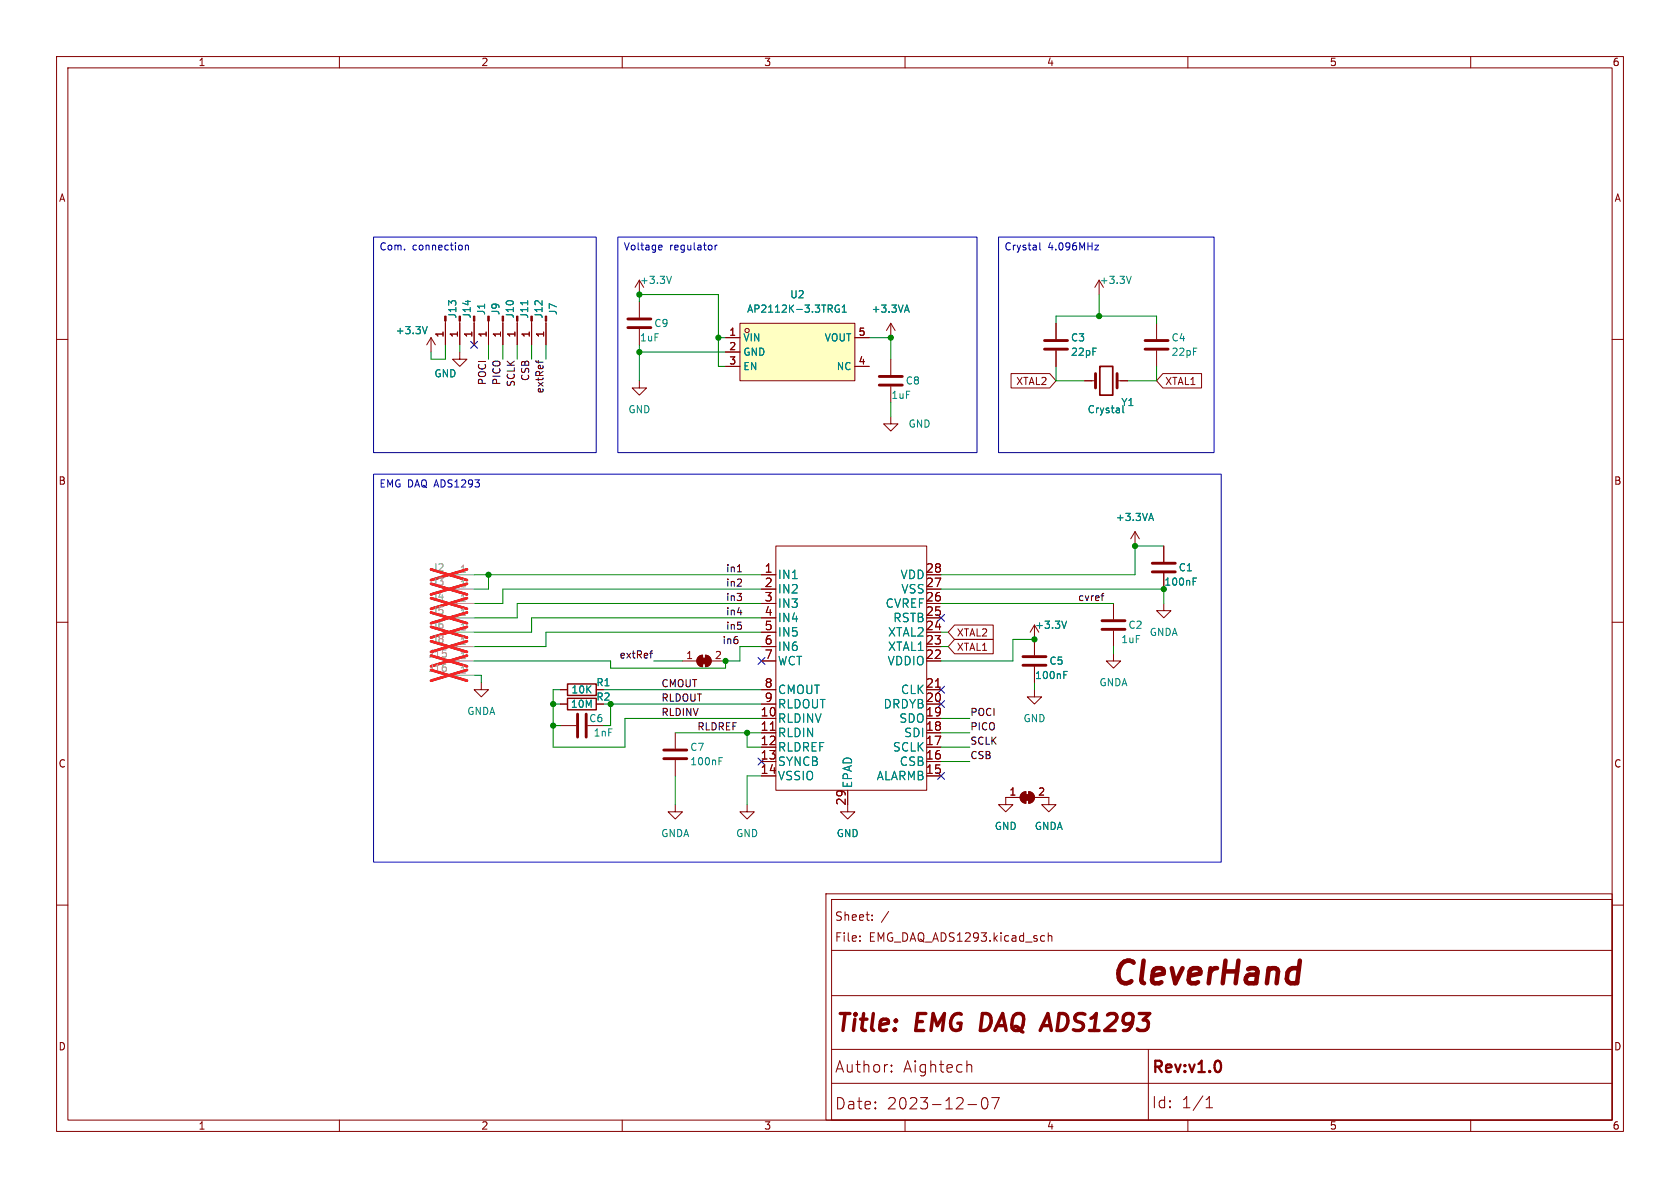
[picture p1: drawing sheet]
<svg xmlns="http://www.w3.org/2000/svg" width="297mm" height="210mm" viewBox="0 0 297 210" stroke-linecap="round" stroke-linejoin="round" font-family="sans-serif">
<path d="M0 0h297v210h-297z" fill="#fff" stroke="#fff" stroke-width=".18"/>
<g fill="none" stroke="#840000" stroke-width=".18">
<path d="M10 10h277v190h-277zM12 12h273v186h-273zM60 10v2M110 10v2M160 10v2M210 10v2M260 10v2M76.2 59.7l-.8 1.3M76.2 59.7l.8 1.3M76.2 59.7v2.5M78.7 56.7v4.3M81.3 56.7v4.3"/>
<path d="M83.8 56.7v4.3M86.4 56.7v4.3M88.9 56.7v4.3M91.4 56.7v4.3M94 56.7v4.3M96.5 56.7v4.3M113 53.3v2.8M113 58.2v2.8M193.5 50.8l.8-1.3v2.6M10 60h2M81.3 62.2v1.3h1.2l-1.2 1.3-1.3-1.3h1.3M113 67.3v1.3h1.3l-1.3 1.3-1.2-1.3h1.2"/>
<path d="M285 60h2M137.2 96.5h26.6v43.2h-26.6zM10 110h2M134.6 101.6h2.6M134.6 104.1h2.6M134.6 106.7h2.6M134.6 109.2h2.6M134.6 111.8h2.6M134.6 114.3h2.6M134.6 116.8h2.6M182.1 111.8l.8-1.3v5.3M182.9 117.9v2.8"/>
<path d="M196.8 115.6v1.2h1.3l-1.3 1.3-1.2-1.3h1.2M196.8 106.7v2.8M196.8 111.5v2.8M285 110h2M85.1 120.7v1.2h1.3l-1.3 1.3-1.3-1.3h1.3M99.1 121.9h1.2M119.4 129.5v2.8M119.4 134.4v2.8M134.6 121.9h2.6M134.6 124.5h2.6M134.6 129.5h2.6M136.2 129.1h.8"/>
<path d="M163.8 121.9h2.6M165.4 121.5h.8M182.9 121.9v1.3h1.2l-1.2 1.3-1.3-1.3h1.3M119.4 142.2v1.3h1.2l-1.2 1.3-1.3-1.3h1.3M132.1 142.2v1.3h1.2l-1.2 1.3-1.3-1.3h1.3M146 158h139v40h-139zM147 159h138v39h-138zM149.9 142.2v1.3h1.2l-1.2 1.3-1.3-1.3h1.3M185.4 141v1.2h1.3l-1.3 1.3-1.3-1.3h1.3M10 160h2M147 176h138M147 168h138"/>
<path d="M152 166.3v.1M152 165.5v.1M154.2 162.6v.1M154.2 161.8v.1M157.1 161.1l-1.3 2M184.5 165.4l.2 .1M184.7 166.3l-.2 .1M185.3 164.9v1.5M185.3 165.5l.2-.1 .4 .1 .1 .9M285 160h2M60 198v2M110 198v2"/>
<path d="M147 191.5h138M147 185.5h138M157.6 189.3l.1 .1-.1 .1M157.6 189.3l-.1 .1 .1 .1M157.6 188.3v.2M157.6 189.3v.2M157.6 188.3l.1 .1-.1 .1M157.6 188.3l-.1 .1 .1 .1M160 198v2M171 188.3l.2-.1 .5 .1 .1 1.2M171.1 195.3h1.6M173.8 194.1a.47 .47 0 0 1 .8 .3 1.03 1.03 0 0 1-.6 1.6 1.33 1.33 0 0 1-.2-1.9z"/>
<path d="M175.3 194h1.4l-.9 2M203 185.5v12.5M210 198v2M213.2 195.8h1.2M213.2 194.4l.6-.6v2M260 198v2"/>
</g>
<path d="M215.8 187.9l.1 .4-.1 .8" fill="none" stroke="#840000" stroke-width=".4"/>
<path d="M173.7 179.2l-.4 3h.7" fill="none" stroke="#840000" stroke-width=".6"/>
<path d="M229.3 171.1l.3 .2M229.8 169.8l-.5 4" fill="none" stroke="#840000" stroke-width=".8"/>
<path d="M111 56.4h4.1M111 57.9h4.1M180.8 116.1h4.1M180.8 117.6h4.1M194.8 109.7h4.1M194.8 111.3h4.1M117.3 132.6h4.1M117.3 134.1h4.1" fill="none" stroke="#840000" stroke-width=".51"/>
<path d="M75.5 57.7l-.4 1.3M93.3 53.2v.7M200 48.8l-.4 1.3M188.1 119.3h.4M188.1 118.7h.6M188.6 109.8l-.5 1.3M127.1 134.5h.4M127.1 133.9h.6" fill="none" stroke="#008484" stroke-width=".18"/>
<g fill="#a1a1a1" stroke="#a1a1a1" stroke-width=".18">
<path d="M78.7 111.6h.9v.3h-.9z"/>
<path d="M78.7 119.3h.9v.2h-.9z"/>
<path d="M78.7 116.7h.9v.3h-.9z"/>
</g>
<path d="M79.6 111.8h4.2M79.6 119.4h4.2M79.6 116.8h4.2" fill="none" stroke="#a1a1a1" stroke-width=".18"/>
<path d="M76.2 110.8l6.4 1.9M76.2 118.4l6.4 1.9M76.2 115.9l6.4 1.9M82.6 110.8l-6.4 1.9M82.6 118.4l-6.4 1.9M82.6 115.9l-6.4 1.9" fill="none" stroke="#ff2626" stroke-width=".46"/>
<g fill="#840000" stroke="#840000" stroke-width=".18">
<path d="M78.6 55.9h.3v.8h-.3z"/>
<path d="M88.8 55.9h.2v.8h-.2z"/>
<path d="M86.2 55.9h.3v.8h-.3z"/>
</g>
<path d="M100.3 120.9h5.1v2h-5.1z" fill="none" stroke="#840000" stroke-width=".25"/>
<path d="M130.8 57.2h20.3v10.1h-20.3z" fill="#ffffc2"/>
<g fill="none" stroke="#840000" stroke-width=".18">
<path d="M78.7 57.2v3.8M81.3 57.2v3.8M83.8 57.2v3.8M86.4 57.2v3.8M88.9 57.2v3.8M91.4 57.2v3.8M94 57.2v3.8M96.5 57.2v3.8M112.3 50.8l.7-1.3v2.6M128.3 59.7h2.5M130.8 57.2h20.3v10.1h-20.3zM151.1 59.7h2.6"/>
<path d="M157.5 57.2l-.8 1.2M157.5 57.2l.7 1.2M157.5 57.2v2.5M186.7 57.2v2.7M204.5 57.2v2.7M128.3 62.2h2.5M128.3 64.8h2.5M151.1 64.8h2.6M157.5 73.7v1.2h1.2l-1.2 1.3-1.3-1.3h1.3M157.5 63.5v2.8M157.5 68.3v2.8M178.7 66h6.9l1.1 1.3-1.1 1.3h-6.9z"/>
<path d="M186.7 62v2.8M191.8 67.3h1.9M197.5 67.3h1.9M204.5 62v2.8M205.6 66h6.8v2.6h-6.8l-1.1-1.3zM200.7 94l-.8 1.3M200.7 94l.7 1.3M200.7 94v2.5M205.7 96.5v2.8M120.6 116.8h2.6M123.5 116.1l.7-.3v2.1a1.02 1.02 0 0 1-.9-.7 1.02 1.02 0 0 1 .2-1.1zM124.7 115.8a1.02 1.02 0 0 1 1 1 1.02 1.02 0 0 1-1 1.1z"/>
<path d="M125.7 116.8h2.6M134.6 116.8h2.6M134.6 101.6h2.6M134.6 104.1h2.6M134.6 106.7h2.6M134.6 109.2h2.6M134.6 111.8h2.6M134.6 114.3h2.6M168.8 110.5h6.8v2.5h-6.8l-1.2-1.2zM168.8 113h6.8v2.6h-6.8l-1.2-1.3zM182.9 113v2.8M182.9 117.9v2.8"/>
<path d="M205.7 106.7v1.3h1.3l-1.3 1.2-1.2-1.2h1.2M205.7 101.3v2.8M99.1 124.5h1.2M99.1 128.3h2.8M99.1 121.9h1.2M134.6 124.5h2.6M134.6 121.9h2.6M134.6 129.5h2.6M136.2 129.1h.8M163.8 121.9h2.6M165.4 121.5h.8M181.9 140a1.02 1.02 0 0 1 1 1 1.02 1.02 0 0 1-1 1z"/>
<path d="M180.3 141h-2.5v1.2h1.3l-1.3 1.3-1.3-1.3h1.3M180.6 140.3l.8-.3v2a1.02 1.02 0 0 1-1-.6 1.02 1.02 0 0 1 .2-1.1zM182.9 141h2.5"/>
<circle cx="132.1" cy="58.4" r=".38"/>
</g>
<g fill="none" stroke="#008484" stroke-width=".18">
<path d="M75.5 57.7l-.4 1.3M93.3 53.2v.7M118.7 48.8l-.4 1.3M148.3 54a.59 .59 0 0 0-.7 .6 .59 .59 0 0 0 .7 .5l.1-.5h-.2M148.9 55.2h.7M148.9 54.3l.4-.4v1.3M160 54.8h.6M160.3 53.9l.4 1.3M198.5 71.7v1.1l.2 .2M203.2 91.7h.6M203.5 90.7l.4 1.3M188.1 119.3h.4"/>
<path d="M188.1 118.7h.6M188.6 109.8l-.5 1.3M210.9 102.8h.5M210.9 102.2h.6"/>
</g>
<path d="M155.4 66.5h4.1M155.4 68.1h4.1M184.7 60.2h4M184.7 61.7h4M193.7 66v2.6M197.5 66v2.6M202.4 60.2h4.1M202.4 61.7h4.1M203.7 99.6h4.1M203.7 101.1h4.1M102.1 126.2v4.1M103.6 126.2v4.1" fill="none" stroke="#840000" stroke-width=".51"/>
<path d="M194.4 64.8h2.3v5.1h-2.3z" fill="none" stroke="#840000" stroke-width=".3"/>
<g fill="#a1a1a1" stroke="#a1a1a1" stroke-width=".18">
<path d="M78.7 109.1h.9v.2h-.9z"/>
<path d="M78.7 104h.9v.3h-.9z"/>
<path d="M78.7 101.5h.9v.2h-.9z"/>
<path d="M78.7 106.6h.9v.2h-.9z"/>
<path d="M78.7 114.2h.9v.2h-.9z"/>
</g>
<path d="M79.6 109.2h4.2M79.6 104.1h4.2M79.6 101.6h4.2M79.6 106.7h4.2M79.6 114.3h4.2M80 116.8h3.8M80 119.4h3.8M80 111.8h3.8" fill="none" stroke="#a1a1a1" stroke-width=".18"/>
<g fill="none" stroke="#ff2626" stroke-width=".46">
<path d="M76.2 108.3l6.4 1.9M76.2 103.2l6.4 1.9M76.2 100.7l6.4 1.8M76.2 105.7l6.4 1.9M76.2 113.4l6.4 1.8M76.2 115.9l6.4 1.9M76.2 118.4l6.4 1.9M76.2 110.8l6.4 1.9M82.6 108.3l-6.4 1.9M82.6 103.2l-6.4 1.9M82.6 100.7l-6.4 1.8M82.6 105.7l-6.4 1.9"/>
<path d="M82.6 113.4l-6.4 1.8M82.6 115.9l-6.4 1.9M82.6 118.4l-6.4 1.9M82.6 110.8l-6.4 1.9"/>
</g>
<g fill="#840000" stroke="#840000" stroke-width=".18">
<path d="M181.1 140.5h1v1h-1z"/>
<path d="M180.6 140.3l.8-.3v2a1.02 1.02 0 0 1-1-.6 1.02 1.02 0 0 1 .2-1.1z"/>
<path d="M181.9 140a1.02 1.02 0 0 1 1 1 1.02 1.02 0 0 1-1 1z"/>
<path d="M124 116.3h1v1h-1z"/>
<path d="M123.5 116.1l.7-.3v2.1a1.02 1.02 0 0 1-.9-.7 1.02 1.02 0 0 1 .2-1.1z"/>
<path d="M124.7 115.8a1.02 1.02 0 0 1 1 1 1.02 1.02 0 0 1-1 1.1z"/>
</g>
<path d="M100.3 123.4h5.1v2.1h-5.1z" fill="none" stroke="#840000" stroke-width=".25"/>
<path d="M94.7 63.7l.1 .3M95.2 63.7v.5M114.9 115.5h.4M115.3 115.1h-.2M130.4 101.1h.7M194.7 105.3h.4M195.1 104.9l-.2 .1" fill="none" stroke="#000" stroke-width=".18"/>
<g fill="none" stroke="#008400" stroke-width=".18">
<path d="M113 53.3v-1.2h14v12.7h1.3M127 59.7h1.3M153.7 59.7h3.8v3.8M186.7 57.2v-1.3h17.8v1.3M194.3 52.1v3.8M78.7 61v2.5h-2.5v-1.3M81.3 61v1.2M86.4 61v2.5M88.9 61v2.5M91.4 61v2.5M94 61v2.5M96.5 61v2.5"/>
<path d="M113 61v6.3M113 62.2h15.3M157.5 71.1v2.6M186.7 64.8v2.5h5.1M204.5 64.8v2.5h-5.1M205.7 96.5h-5v5.1h-34.3M83.8 101.6h50.8M83.8 119.4h1.3v1.3M86.4 101.6v2.5h-2.6M115.6 116.8h5M134.6 111.8h-38.1v2.5h-12.7M134.6 104.1h-45.7v2.6h-5.1"/>
<path d="M134.6 109.2h-40.6v2.6h-10.2M134.6 106.7h-43.2v2.5h-7.6M134.6 114.3h-3.8v2.5h-2.5v1.3h-20.4v-1.3h-24.1M166.4 104.1h39.3v2.6M166.4 111.8h1.2M166.4 106.7h30.4M166.4 114.3h1.2M182.9 113h-3.8v3.8h-12.7M196.8 114.3v1.3M97.8 124.5h1.3M97.8 128.3h1.3M99.1 121.9h-1.3v10.2h12.7v-5.1h24.1"/>
<path d="M106.7 121.9h27.9M119.4 129.5h15.2M119.4 137.2v5M132.1 129.5v2.6h2.5M134.6 124.5h-26.7v3.8h-1.2M134.6 137.2h-2.5v5M166.4 129.5h5M166.4 127h5M166.4 132.1h5M166.4 134.6h5M182.9 120.7v1.2"/>
</g>
<g fill="none" stroke="#000084" stroke-width=".18">
<path d="M83.2 60.4l1.2 1.2M84.4 60.4l-1.2 1.2M134 116.2l1.2 1.2M135.2 116.2l-1.2 1.2M165.8 108.6l1.2 1.2M167 108.6l-1.2 1.2M134 134l1.2 1.2M135.2 134l-1.2 1.2M165.8 123.9l1.2 1.2M165.8 136.6l1.2 1.2M165.8 121.3l1.2 1.2M167 123.9l-1.2 1.2"/>
<path d="M167 136.6l-1.2 1.2M167 121.3l-1.2 1.2"/>
</g>
<path d="M66 41.9h39.4v38.1h-39.4zM82.3 43.5l.2-.2 .3 .1v.8M82.3 43.3v.9M109.2 41.9h63.5v38.1h-63.5zM116.6 43.3l.4 .1v.2l-.6 .2M117 44.1l-.4 .1M126.4 43.3v.9M126.8 43.3l-.4 .3M176.5 41.9h38.1v38.1h-38.1zM183.8 42.9v1.1l.2 .2M193.5 43.3h.7l-.7 .9h.7M66 83.8h149.9v68.6h-149.9z" fill="none" stroke="#0000c2" stroke-width=".18"/>
<g fill="#008400" stroke="#008400" stroke-width=".18">
<circle cx="97.8" cy="128.3" r=".46"/>
<circle cx="107.9" cy="124.5" r=".46"/>
<circle cx="132.1" cy="129.5" r=".46"/>
<circle cx="182.9" cy="113" r=".46"/>
<circle cx="128.3" cy="116.8" r=".46"/>
<circle cx="86.4" cy="101.6" r=".46"/>
<circle cx="113" cy="62.2" r=".46"/>
<circle cx="97.8" cy="124.5" r=".46"/>
<circle cx="200.7" cy="96.5" r=".46"/>
<circle cx="194.3" cy="55.9" r=".46"/>
<circle cx="205.7" cy="104.1" r=".46"/>
<circle cx="127" cy="59.7" r=".46"/>
<circle cx="157.5" cy="59.7" r=".46"/>
<circle cx="113" cy="52.1" r=".46"/>
</g>
<text font-size="5.6" fill="#840000" x="196" y="175.2">CleverHand</text>
<g font-size="4.2" fill="#840000">
<text x="147.5" y="183.2">Title:</text>
<text x="162" y="183.2">EMG</text>
<text x="174.6" y="183.2">DAQ ADS1293</text>
</g>
<g font-size="2.8" fill="#840000">
<text x="147.5" y="189.8">Author:</text>
<text x="159.6" y="189.8">Aightech</text>
<text x="203.5" y="190.2">Rev:v1.0</text>
<text x="147.5" y="196.3">Date:</text>
<text x="156.7" y="196.3">2023-12-07</text>
<text x="203.5" y="196.1">Id:</text>
<text x="208.8" y="196.1">1/1</text>
</g>
<g font-size="2.1" fill="#840000">
<text x="135.1" y="101.3">1</text>
<text x="163.6" y="101.3">28</text>
<text x="135.1" y="103.9">2</text>
<text x="135.1" y="106.4">3</text>
<text x="163.6" y="103.9">27</text>
<text x="163.6" y="106.4">26</text>
<text x="135.1" y="109">4</text>
<text x="135.1" y="111.5">5</text>
<text x="163.6" y="109">25</text>
<text x="163.6" y="111.5">24</text>
<text x="135.1" y="114">6</text>
<text x="135.1" y="116.6">7</text>
<text x="163.6" y="114">23</text>
<text x="163.6" y="116.6">22</text>
<text x="135.1" y="121.7">8</text>
<text x="135.1" y="124.2">9</text>
<text x="163.6" y="121.7">21</text>
<text x="163.6" y="124.2">20</text>
<text x="134.4" y="126.7">10</text>
<text x="134.4" y="129.3">11</text>
<text x="134.4" y="131.8">12</text>
<text x="163.6" y="126.7">19</text>
<text x="163.6" y="129.3">18</text>
<text x="163.6" y="131.8">17</text>
<text x="134.4" y="134.4">13</text>
<text x="134.4" y="136.9">14</text>
<text x="163.6" y="134.4">16</text>
<text x="163.6" y="136.9">15</text>
<text x="149.6" y="142.5" transform="rotate(-90 149.6 142.5)">29</text>
<text x="147.5" y="166.7">File:</text>
<text x="147.5" y="163">Sheet:</text>
<text x="153.6" y="166.7">EMG_DAQ_ADS1293.kicad_sch</text>
</g>
<g font-size="2.1" fill="#008484">
<text x="137.4" y="102.6">IN1</text>
<text x="137.4" y="105.1">IN2</text>
<text x="137.4" y="107.7">IN3</text>
<text x="156.5" y="107.7">CVREF</text>
<text x="159.1" y="102.6">VDD</text>
<text x="159.3" y="105.1">VSS</text>
<text x="137.4" y="110.2">IN4</text>
<text x="137.4" y="112.7">IN5</text>
<text x="156.9" y="112.7">XTAL2</text>
<text x="157.9" y="110.2">RSTB</text>
<text x="137.4" y="115.3">IN6</text>
<text x="137.4" y="117.8">WCT</text>
<text x="156.9" y="117.8">VDDIO</text>
<text x="156.9" y="115.3">XTAL1</text>
<text x="137.4" y="122.9">CMOUT</text>
<text x="137.4" y="125.4">RLDOUT</text>
<text x="156.1" y="125.4">DRDYB</text>
<text x="159.2" y="122.9">CLK</text>
<text x="137.4" y="128">RLDINV</text>
<text x="137.4" y="130.5">RLDIN</text>
<text x="158.9" y="128">SDO</text>
<text x="159.8" y="130.5">SDI</text>
<text x="137.4" y="133.1">RLDREF</text>
<text x="137.4" y="135.6">SYNCB</text>
<text x="157.8" y="133.1">SCLK</text>
<text x="159" y="135.6">CSB</text>
<text x="137.4" y="138.1">VSSIO</text>
<text x="150.8" y="139.4" transform="rotate(-90 150.8 139.4)">EPAD</text>
<text x="154.9" y="138.1">ALARMB</text>
</g>
<g font-size="1.8" fill="#840000">
<text x="35" y="11.9">1</text>
<text x="85" y="11.9">2</text>
<text x="135" y="11.9">3</text>
<text x="185" y="11.9">4</text>
<text x="235" y="11.9">5</text>
<text x="285" y="11.9">6</text>
<text x="10.3" y="35.9">A</text>
<text x="285.3" y="35.9">A</text>
<text x="78.5" y="59.8" transform="rotate(-90 78.5 59.8)">1</text>
<text x="81" y="59.8" transform="rotate(-90 81 59.8)">1</text>
<text x="83.6" y="59.8" transform="rotate(-90 83.6 59.8)">1</text>
<text x="86.1" y="59.8" transform="rotate(-90 86.1 59.8)">1</text>
<text x="88.6" y="59.8" transform="rotate(-90 88.6 59.8)">1</text>
<text x="91.2" y="59.8" transform="rotate(-90 91.2 59.8)">1</text>
<text x="93.7" y="59.8" transform="rotate(-90 93.7 59.8)">1</text>
<text x="96.3" y="59.8" transform="rotate(-90 96.3 59.8)">1</text>
<text x="128.8" y="59.4">1</text>
<text x="151.7" y="59.4">5</text>
<text x="128.8" y="62">2</text>
<text x="128.8" y="64.5">3</text>
<text x="151.7" y="64.5">4</text>
<text x="179.6" y="68.3">XTAL2</text>
<text x="205.9" y="68.3">XTAL1</text>
<text x="10.3" y="85.9">B</text>
<text x="285.3" y="85.9">B</text>
<text x="169.1" y="112.7">XTAL2</text>
<text x="121.2" y="116.6">1</text>
<text x="126.3" y="116.6">2</text>
<text x="169.1" y="115.3">XTAL1</text>
<text x="105.3" y="121.5">R1</text>
<text x="105.3" y="124.1">R2</text>
<text x="10.3" y="135.9">C</text>
<text x="285.3" y="135.9">C</text>
<text x="178.4" y="140.7">1</text>
<text x="183.4" y="140.7">2</text>
<text x="10.3" y="185.9">D</text>
<text x="285.3" y="185.9">D</text>
<text x="35" y="199.9">1</text>
<text x="85" y="199.9">2</text>
<text x="135" y="199.9">3</text>
<text x="185" y="199.9">4</text>
<text x="235" y="199.9">5</text>
<text x="285" y="199.9">6</text>
</g>
<g font-size="1.8" fill="#0000c2">
<text x="67" y="44.6">Com.</text>
<text x="72.9" y="44.6">connection</text>
<text x="110.2" y="44.6">Voltage</text>
<text x="118.4" y="44.6">regulator</text>
<text x="177.5" y="44.6">Crystal</text>
<text x="185.2" y="44.6">4.096MHz</text>
<text x="67" y="86.5">EMG DAQ ADS1293</text>
</g>
<g font-size="1.8" fill="#008484">
<text x="113" y="50.4">+3.3V</text>
<text x="139.6" y="52.9">U2</text>
<text x="194.3" y="50.4">+3.3V</text>
<text x="69.9" y="59.3">+3.3V</text>
<text x="80.9" y="56.4" transform="rotate(-90 80.9 56.4)">J13</text>
<text x="83.4" y="56.4" transform="rotate(-90 83.4 56.4)">J14</text>
<text x="86" y="55.8" transform="rotate(-90 86 55.8)">J1</text>
<text x="88.5" y="55.8" transform="rotate(-90 88.5 55.8)">J9</text>
<text x="91" y="56.4" transform="rotate(-90 91 56.4)">J10</text>
<text x="93.6" y="56.4" transform="rotate(-90 93.6 56.4)">J11</text>
<text x="96.1" y="56.4" transform="rotate(-90 96.1 56.4)">J12</text>
<text x="98.7" y="55.8" transform="rotate(-90 98.7 55.8)">J7</text>
<text x="115.6" y="58">C9</text>
<text x="132" y="55.5">AP2112K-3.3TRG1</text>
<text x="154" y="55.5">+3.3VA</text>
<text x="113" y="60.6">1uF</text>
<text x="131.3" y="60.6">VIN</text>
<text x="131.3" y="63.1">GND</text>
<text x="131.3" y="65.6">EN</text>
<text x="145.7" y="60.6">VOUT</text>
<text x="147.8" y="65.6">NC</text>
<text x="189.2" y="60.6">C3</text>
<text x="189.2" y="63.1">22pF</text>
<text x="207" y="60.6">C4</text>
<text x="207" y="63.1">22pF</text>
<text x="76.7" y="66.9">GND</text>
<text x="157.5" y="70.7">1uF</text>
<text x="160" y="68.2">C8</text>
<text x="198.1" y="72">Y1</text>
<text x="111" y="73.3">GND</text>
<text x="160.5" y="75.8">GND</text>
<text x="192.2" y="73.3">Crystal</text>
<text x="197.2" y="92.3">+3.3VA</text>
<text x="208.3" y="101.2">C1</text>
<text x="205.7" y="103.7">100nF</text>
<text x="182.9" y="111.4">+3.3V</text>
<text x="198.1" y="113.9">1uF</text>
<text x="199.4" y="111.4">C2</text>
<text x="203.2" y="112.6">GNDA</text>
<text x="185.4" y="117.7">C5</text>
<text x="100.8" y="125.3">10M</text>
<text x="100.9" y="122.8">10K</text>
<text x="182.9" y="120.2">100nF</text>
<text x="194.3" y="121.5">GNDA</text>
<text x="82.5" y="126.6">GNDA</text>
<text x="104.1" y="127.9">C6</text>
<text x="104.9" y="130.4">1nF</text>
<text x="180.8" y="127.9">GND</text>
<text x="121.9" y="132.9">C7</text>
<text x="121.9" y="135.5">100nF</text>
<text x="116.8" y="148.2">GNDA</text>
<text x="130" y="148.2">GND</text>
<text x="147.8" y="148.2">GND</text>
<text x="175.8" y="146.9">GND</text>
<text x="182.8" y="146.9">GNDA</text>
</g>
<g font-size="1.8">
<text x="86" y="68.2" transform="rotate(-90 86 68.2)">POCI</text>
<text x="88.6" y="68.2" transform="rotate(-90 88.6 68.2)">PICO</text>
<text x="91.1" y="68.5" transform="rotate(-90 91.1 68.5)">SCLK</text>
<text x="93.6" y="67.5" transform="rotate(-90 93.6 67.5)">CSB</text>
<text x="96.2" y="69.6" transform="rotate(-90 96.2 69.6)">extRef</text>
<text x="128.3" y="101.3">in1</text>
<text x="128.3" y="106.3">in3</text>
<text x="128.3" y="103.8">in2</text>
<text x="190.5" y="106.3">cvref</text>
<text x="127.6" y="114">in6</text>
<text x="128.3" y="111.4">in5</text>
<text x="128.3" y="108.9">in4</text>
<text x="109.4" y="116.5">extRef</text>
<text x="116.8" y="124.1">RLDOUT</text>
<text x="116.8" y="121.6">CMOUT</text>
<text x="116.8" y="126.7">RLDINV</text>
<text x="123.2" y="129.2">RLDREF</text>
<text x="171.4" y="129.2">PICO</text>
<text x="171.4" y="126.7">POCI</text>
<text x="171.4" y="131.7">SCLK</text>
<text x="171.4" y="134.3">CSB</text>
</g>
<g font-size="1.8" fill="#a1a1a1">
<text x="76.3" y="101.2">J2</text>
<text x="81.2" y="101.3">1</text>
<text x="76.3" y="103.7">J3</text>
<text x="76.3" y="106.3">J4</text>
<text x="81.2" y="103.9">1</text>
<text x="81.2" y="106.4">1</text>
<text x="76.3" y="111.4">J6</text>
<text x="76.3" y="108.8">J5</text>
<text x="76.3" y="113.9">J8</text>
<text x="81.2" y="111.5">1</text>
<text x="81.2" y="109">1</text>
<text x="75.7" y="119">J16</text>
<text x="75.7" y="116.4">J15</text>
<text x="81.2" y="119.1">1</text>
<text x="81.2" y="116.6">1</text>
<text x="81.2" y="114">1</text>
</g>
</svg>
